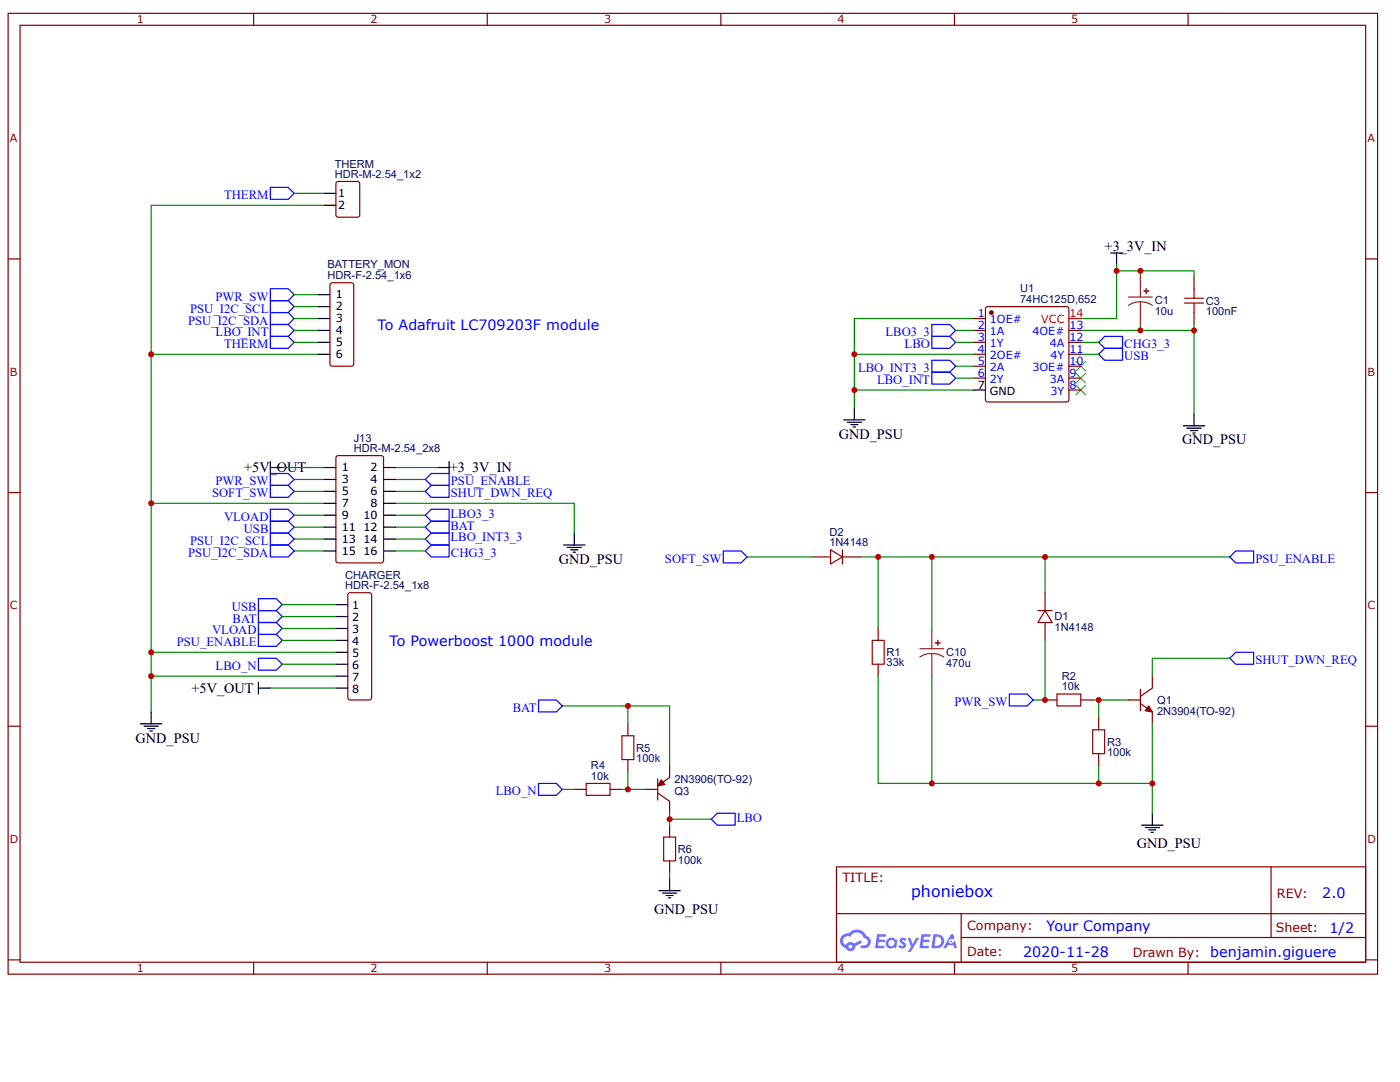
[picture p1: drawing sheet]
<svg xmlns="http://www.w3.org/2000/svg" width="279mm" height="216mm" viewBox="0 0 279 216" stroke-linecap="round" stroke-linejoin="round" font-family="sans-serif">
<g fill="none" stroke="#800" stroke-width=".24">
<path d="M1.6 2.7h273.3v191.7h-273.3zM4 5h268.5v187h-268.5zM50.6 2.7v2.3M97.2 2.7v2.3M143.9 2.7v2.3M190.5 2.7v2.3M237.1 2.7v2.3M1.6 51.7h2.4M272.5 51.7h2.4M1.6 98.3h2.4M272.5 98.3h2.4M1.6 144.9h2.4"/>
<path d="M272.5 144.9h2.4M166.9 173h105.6v19h-105.6zM253.7 173v14.1M1.6 191.5h2.4M50.6 192v2.4M97.2 192v2.4M143.9 192v2.4M167 182.3h105.5M190.5 192v2.4M191.8 187.1h80.7M191.8 182.3v9.5M237.1 192v2.4"/>
<path d="M272.5 191.5h2.4"/>
</g>
<g fill="#58f">
<path d="M179.7 187.3l.5-.2 .4 .1 .3 .2-.3 .4a.32 .32 0 0 0-.2-.3 .32 .32 0 0 0-.3 .2v.1a.8 .8 0 0 1 .6 .5 .8 .8 0 0 1-.2 .9h-.7l-.5-.3 .3-.4 .5 .3 .2-.1v-.2a.82 .82 0 0 1-.6-1.2z"/>
<path d="M181.2 187.1h.5l.4 1.3 .8-1.3h.5l-1.7 2.9h-.5l.6-1.1z"/>
<path d="M175 186.4l1.8 .1 .1 .2-.3 .2h-1.1l-.1 .6h1.1l.2 .2-.3 .3h-1l-.2 .7h1.1l.2 .1v.3l-1.9 .1z"/>
<path d="M183.9 186.4l1.8 .1v.2l-.2 .2h-1.1l-.1 .6h1l.2 .2-.2 .3h-1.1l-.1 .7h1l.2 .1v.3l-1.8 .1z"/>
<path d="M189.8 186.4h.5l.2 .9-.4 .2a.47 .47 0 0 0-.7 .2 .47 .47 0 0 0 .3 .6 .47 .47 0 0 0 .6-.4l.3-.2 .4 1.5h-.5l-.2-.6h-1.2l-.3 .6h-.6z"/>
<path d="M186.3 186.4l-.4 2.8h.9a1.42 1.42 0 0 0 1.6-1.4 1.42 1.42 0 0 0-1.7-1.4zM186.8 186.9a.93 .93 0 0 1 1.1 1 .93 .93 0 0 1-1.2 .8h-.2z"/>
<path d="M177 187.5a1.04 1.04 0 0 0 0 1.4 1.04 1.04 0 0 0 1.4 .1l.5 .2 .1-1.5-.3-.2a1 1 0 0 0-1.7 0zM177.2 188.2a.65 .65 0 0 1 1.3 0 .65 .65 0 0 1-1.3 0z"/>
<path d="M168.1 186.7a1.47 1.47 0 0 0 .7 2.5 .97 .97 0 0 0 1.1 .6 .97 .97 0 0 0 .8-1l1.3-.7-.3-.5-1.3 .7a.99 .99 0 0 0-1.6 .3 .94 .94 0 0 1-.4-1.3 .94 .94 0 0 1 1.3-.4 1.43 1.43 0 0 1 1.5-.8 1.43 1.43 0 0 1 1.2 1.1 .77 .77 0 0 1 .8 1 .77 .77 0 0 1-1.1 .4 .29 .29 0 0 0-.4 .3 .29 .29 0 0 0 .3 .3 1.34 1.34 0 0 0 1.7-.8 1.34 1.34 0 0 0-.9-1.7 2.12 2.12 0 0 0-3.5-.5l-.7 .1zM169.4 188.9a.37 .37 0 0 1 .7 0 .37 .37 0 0 1-.7 0z"/>
<circle cx="189.8" cy="187.8" r=".18"/>
</g>
<path d="M227.8 164.7h4.3M228.5 165.1h2.9M229.3 165.6h1.4M229.7 166.1h.5M230 162.3v2.4" fill="none" stroke="#000" stroke-width=".24"/>
<path d="M149.1 111.1h13.1M171.7 111.1h36.9v7.2M175.3 111.1v14.3M225.2 139.7h-5.9v3.5M245.4 131.3h-15.4v3.6M219.3 152.8v3.5h10.7v6" fill="none" stroke="#080" stroke-width=".24"/>
<path d="M144.3 109.9h3.6l1.2 1.2-1.2 1.2h-3.6zM246.6 109.9h3.6v2.4h-3.6l-1.2-1.2zM201.4 138.5h3.6l1.2 1.2-1.2 1.2h-3.6zM246.6 130.2h3.6v2.3h-3.6l-1.2-1.2z" fill="none" stroke="#00f" stroke-width=".24"/>
<g fill="none" stroke="#800" stroke-width=".24">
<path d="M162.2 111.1h3.5M165.7 109.7l2.4 1.4-2.4 1.5zM168.1 111.1h3.6M168.1 109.7v2.9M208.6 118.3v3.5M175.3 125.4v2.4M175.3 132.5v2.4M207.1 121.8h2.9M208.6 121.8l1.4 2.4h-2.9zM208.6 124.2v3.6M208.6 139.7h2.3M215.7 139.7h2.4"/>
<path d="M219.3 143.2v2.4M219.3 150.4v2.4"/>
</g>
<path d="M174.1 127.8h2.4v4.7h-2.4zM210.9 138.5h4.8v2.4h-4.8zM218.1 145.6h2.4v4.8h-2.4z" fill="none" stroke="#a00000" stroke-width=".24"/>
<path d="M183.6 129.4h4.7M186 130.4a3.8 3.8 0 0 0-2.4 .7M186 130.4a3.9 3.9 0 0 1 2.3 .7M186 125.4v4M186 130.4v4.5" fill="none" stroke="#8d2323" stroke-width=".24"/>
<path d="M186.7 128.3h.9z" fill="#8d2323"/>
<path d="M186.7 128.3h.9z" fill="none" stroke="#8d2323" stroke-width=".24"/>
<path d="M187.1 127.8l.1 .9z" fill="#8d2323"/>
<path d="M187.1 127.8l.1 .9z" fill="none" stroke="#8d2323" stroke-width=".24"/>
<path d="M225.2 139.7h2.4M227.6 137.5v4.3M230 134.9v2.4l-2.4 1.7M227.6 140.4l2.4 1.7v2.3" fill="none" stroke="#800" stroke-width=".24"/>
<path d="M229.3 140.9l.7 1.2-1.5-.3z" fill="#800"/>
<path d="M196.8 61.3l.3-.1h15.7l.4 .1 .1 .4v18l-.1 .4-.4 .1h-15.7l-.3-.1-.1-.4v-18zM69.6 118.4l.3-.1h3.8h.3l.2 .4v20.5l-.1 .3-.3 .2h-3.9l-.3-.1-.2-.3v-20.6zM229.3 140.9l.7 1.2-1.5-.3z" fill="none" stroke="#800" stroke-width=".24"/>
<g fill="none" stroke="#00f" stroke-width=".24">
<path d="M186 64.7h3.5l1.2 1.2-1.2 1.2h-3.5zM186 67.1h3.5l1.2 1.2-1.2 1.2h-3.5zM220.5 67.1h3.5v2.4h-3.5l-1.2-1.2zM220.5 69.5h3.5v2.4h-3.5l-1.2-1.2zM53.9 94.5h3.6l1.2 1.2-1.2 1.2h-3.6zM53.9 96.9h3.6l1.2 1.1-1.2 1.2h-3.6zM86.1 94.5h3.5v2.4h-3.5l-1.2-1.2zM86.1 96.9h3.5v2.3h-3.5l-1.2-1.2zM51.6 119.5h3.5l1.2 1.1-1.2 1.2h-3.5zM53.9 104h3.6l1.2 1.2-1.2 1.2h-3.6zM53.9 101.6h3.6l1.2 1.2-1.2 1.2h-3.6zM84.9 102.8l1.2-1.2h3.5v2.4h-3.5z"/>
<path d="M84.9 105.2l1.2-1.2h3.5v2.4h-3.5zM51.6 126.6h3.5l1.2 1.2-1.2 1.2h-3.5zM51.6 131.3h3.5l1.2 1.2-1.2 1.2h-3.5zM51.6 124.2h3.5l1.2 1.2-1.2 1.2h-3.5zM51.6 121.8h3.5l1.2 1.2-1.2 1.2h-3.5z"/>
</g>
<g fill="none" stroke="#080" stroke-width=".24">
<path d="M222.8 52.9v10.7h-7.1M190.7 65.9h3.6M190.7 68.3h3.6M194.3 77.8h-23.8v3.6M194.3 70.7h-23.8v7.1M194.3 63.6h-23.8v7.1M215.7 65.9h22.6v16.7M215.7 68.3h3.6M215.7 70.7h3.6M56.3 93.3h8.4M58.7 95.7h6M58.7 98h6"/>
<path d="M78.9 95.7h6M78.9 98h6M78.9 93.3h8.4M58.7 105.2h6M58.7 102.8h6M64.7 100.4h-34.5v29.8M78.9 100.4h35.7v6M78.9 105.2h6M78.9 102.8h6M208.6 111.1h36.8M30.2 134.9h36.8M53.9 137.3h13.1"/>
<path d="M56.3 127.8h10.7M56.3 132.5h10.7M56.3 125.4h10.7M56.3 123h10.7M56.3 120.6h10.7M67 130.2h-36.8v11.9"/>
</g>
<g fill="none" stroke="#000" stroke-width=".24">
<path d="M221.6 50.5h2.4M222.8 50.5v2.4M53.9 93.3h2.4M53.9 92.1v2.4M87.3 93.3h2.3M89.6 92.1v2.4M168.4 83.8h4.2M169.1 84.3h2.8M169.8 84.7h1.4M170.3 85.2h.4M170.5 81.4v2.4M236.2 85h4.2"/>
<path d="M236.9 85.4h2.8M237.6 85.9h1.4M238.1 86.4h.4M238.3 82.6v2.4M112.5 108.8h4.2M113.2 109.2h2.8M113.9 109.7h1.4M114.4 110.2h.4M114.6 106.4v2.4M51.6 137.3h2.3M51.6 136.1v2.4M67 120.6h2.4"/>
<path d="M67 123h2.4M67 125.4h2.4M67 127.8h2.4M67 130.2h2.4M67 132.5h2.4M67 134.9h2.4M67 137.3h2.4M28 144.4h4.3M28.7 144.9h2.9M29.4 145.4h1.5M29.9 145.9h.5M30.2 142.1v2.3"/>
</g>
<path d="M214.7 72.1l1.9 1.9M214.7 74.5l1.9 1.9M214.7 76.9l1.9 1.9M216.6 72.1l-1.9 1.9M216.6 74.5l-1.9 1.9M216.6 76.9l-1.9 1.9" fill="none" stroke="#3c3" stroke-width=".24"/>
<circle cx="197.9" cy="62.4" r=".36" fill="#800"/>
<g fill="none" stroke="#800" stroke-width=".24">
<path d="M67.2 36.3l.3-.1h3.8l.4 .2 .1 6.5-.2 .4h-4.1l-.4-.2-.1-6.4zM66 56.6l.3-.2h3.8l.3 .1 .2 .3v15.8l-.1 .3-.3 .2h-3.9l-.2-.1-.2-.3-.1-15.8zM238.3 55.2v2.4M194.3 63.6h2.4M194.3 65.9h2.4M194.3 68.3h2.4M194.3 70.7h2.4M194.3 73.1h2.4M194.3 75.5h2.4M213.3 65.9h2.4M213.3 68.3h2.4M213.3 70.7h2.4"/>
<path d="M213.3 73.1h2.4M213.3 75.5h2.4M213.3 77.8h2.4M238.3 62.4v2.3M67.2 91.1l.3-.2h8.6l.4 .3v20.6l-.2 .5h-8.8l-.4-.3-.1-20.6z"/>
<circle cx="197.9" cy="62.4" r=".36"/>
</g>
<g fill="none" stroke="#000" stroke-width=".24">
<path d="M64.7 38.6h2.3M63.5 58.8h2.3M64.7 41h2.3M63.5 61.2h2.3M63.5 63.6h2.3M63.5 65.9h2.3M63.5 68.3h2.3M63.5 70.7h2.3M194.3 77.8h2.4M64.7 93.3h2.3M64.7 95.7h2.3M64.7 98h2.3"/>
<path d="M76.5 93.3h2.4M76.5 95.7h2.4M76.5 98h2.4M64.7 100.4h2.3M64.7 102.8h2.3M64.7 105.2h2.3M64.7 107.6h2.3M64.7 109.9h2.3M76.5 100.4h2.4M76.5 102.8h2.4M76.5 105.2h2.4M76.5 107.6h2.4"/>
<path d="M76.5 109.9h2.4"/>
</g>
<path d="M213.3 63.6h2.4" fill="none" stroke="#f00" stroke-width=".24"/>
<path d="M53.9 37.4h3.6l1.2 1.2-1.2 1.2h-3.6zM53.9 57.6h3.6l1.2 1.2-1.2 1.2h-3.6zM53.9 60h3.6l1.2 1.2-1.2 1.2h-3.6zM53.9 62.4h3.6l1.2 1.2-1.2 1.1h-3.6zM53.9 64.7h3.6l1.2 1.2-1.2 1.2h-3.6zM53.9 67.1h3.6l1.2 1.2-1.2 1.2h-3.6zM186 74.3h3.5l1.2 1.2-1.2 1.1h-3.5zM186 71.9h3.5l1.2 1.2-1.2 1.2h-3.5zM53.9 106.4h3.6l1.2 1.2-1.2 1.2h-3.6zM53.9 108.8h3.6l1.2 1.1-1.2 1.2h-3.6zM86.1 106.4h3.5v2.4h-3.5l-1.2-1.2zM86.1 108.8h3.5v2.3h-3.5l-1.2-1.2z" fill="none" stroke="#00f" stroke-width=".24"/>
<g fill="none" stroke="#080" stroke-width=".24">
<path d="M58.7 38.6h6M58.7 58.8h4.8M64.7 41h-34.5v29.7M222.8 54h15.5v1.2M227.6 54v1.2M58.7 61.2h4.8M58.7 63.6h4.8M58.7 65.9h4.8M58.7 68.3h4.8M63.5 70.7h-33.3v29.7M190.7 75.5h3.6M190.7 73.1h3.6"/>
<path d="M227.6 64.7v1.2M238.3 64.7v1.2M58.7 107.6h6M58.7 109.9h6M78.9 107.6h6M78.9 109.9h6M186 111.1v14.3M175.3 134.9v21.4h44M186 134.9v21.4M208.6 127.8v11.9h-2.4M218.1 139.7h1.2M230 144.4v11.9"/>
</g>
<path d="M236.4 59.5h3.8M238.3 57.6v1.9M236.4 60.5h3.8M238.3 60.5v1.9" fill="none" stroke="#a00000" stroke-width=".24"/>
<path d="M225.2 59.3h4.8M227.6 55.2v4.1M227.6 60.2a3.8 3.8 0 0 0-2.4 .7M227.6 60.2a3.9 3.9 0 0 1 2.4 .7M227.6 60.2v4.5" fill="none" stroke="#8d2323" stroke-width=".24"/>
<path d="M228.3 58.1h1z" fill="#8d2323"/>
<path d="M228.3 58.1h1z" fill="none" stroke="#8d2323" stroke-width=".24"/>
<path d="M228.8 57.6v1z" fill="#8d2323"/>
<path d="M228.8 57.6v1z" fill="none" stroke="#8d2323" stroke-width=".24"/>
<path d="M107.5 139.7h3.5l1.2 1.2-1.2 1.2h-3.5zM107.5 156.3h3.5l1.2 1.2-1.2 1.2h-3.5z" fill="none" stroke="#00f" stroke-width=".24"/>
<path d="M117 156.3h4.7v2.4h-4.7zM124.1 146.8h2.4v4.8h-2.4z" fill="none" stroke="#a00000" stroke-width=".24"/>
<path d="M114.6 157.5h2.4M121.7 157.5h2.4M125.3 144.4v2.4M125.3 151.6v2.3" fill="none" stroke="#800" stroke-width=".24"/>
<path d="M131.5 177.7h4.3M132.2 178.2h2.9M132.9 178.7h1.4M133.4 179.2h.5M133.6 175.4v2.3" fill="none" stroke="#000" stroke-width=".24"/>
<path d="M112.2 140.9h21.4v11.9M112.2 157.5h2.4M124.1 157.5h4.8" fill="none" stroke="#080" stroke-width=".24"/>
<path d="M132 155.6l.7 1-1.4 .2z" fill="#800"/>
<path d="M128.9 157.5h2.4M131.3 155.4v4.3M131.3 158.2l2.3 1.7v2.4M132 155.6l.7 1-1.4 .2zM133.6 152.8v2.3l-2.3 1.7M133.6 164.7v2.3M133.6 171.8v2.4" fill="none" stroke="#800" stroke-width=".24"/>
<path d="M125.3 140.9v3.5M125.3 153.9v3.6M133.6 162.3v2.4M133.6 174.2v1.2M133.6 163.5h8.4" fill="none" stroke="#080" stroke-width=".24"/>
<path d="M132.4 167h2.4v4.8h-2.4z" fill="none" stroke="#a00000" stroke-width=".24"/>
<path d="M142 163.5l1.1-1.2h3.6v2.4h-3.6z" fill="none" stroke="#00f" stroke-width=".24"/>
<g fill="#c00">
<circle cx="170.5" cy="70.7" r=".59"/>
<circle cx="30.2" cy="134.9" r=".59"/>
<circle cx="30.2" cy="130.2" r=".59"/>
<circle cx="30.2" cy="100.4" r=".59"/>
<circle cx="170.5" cy="77.8" r=".59"/>
<circle cx="30.2" cy="70.7" r=".59"/>
<circle cx="208.6" cy="111.1" r=".59"/>
<circle cx="175.3" cy="111.1" r=".59"/>
<circle cx="186" cy="111.1" r=".59"/>
<circle cx="219.3" cy="156.3" r=".59"/>
<circle cx="230" cy="156.3" r=".59"/>
<circle cx="186" cy="156.3" r=".59"/>
<circle cx="219.3" cy="139.7" r=".59"/>
<circle cx="208.6" cy="139.7" r=".59"/>
<circle cx="227.6" cy="65.9" r=".59"/>
<circle cx="238.3" cy="65.9" r=".59"/>
<circle cx="222.8" cy="54" r=".59"/>
<circle cx="227.6" cy="54" r=".59"/>
<circle cx="125.3" cy="157.5" r=".59"/>
<circle cx="125.3" cy="140.9" r=".59"/>
<circle cx="133.6" cy="163.5" r=".59"/>
</g>
<text font-size="3.2" fill="#00f" x="181.8" y="179.1">phoniebox</text>
<g font-size="2.9">
<text x="220.5" y="50">+3_3V_IN</text>
<text x="167.4" y="87.6">GND_PSU</text>
<text x="235.9" y="88.5">GND_PSU</text>
<text x="48.7" y="94.2">+5V_OUT</text>
<text x="89.7" y="94.2">+3_3V_IN</text>
<text x="111.5" y="112.6">GND_PSU</text>
<text x="38.2" y="138.2">+5V_OUT</text>
<text x="27.1" y="148.2">GND_PSU</text>
<text x="226.9" y="169.3">GND_PSU</text>
<text x="130.5" y="182.4">GND_PSU</text>
</g>
<g font-size="2.9" fill="#00f">
<text x="75.4" y="65.9">To Adafruit LC709203F module</text>
<text x="77.7" y="129">To Powerboost 1000 module</text>
<text x="263.9" y="179.2">2.0</text>
<text x="208.9" y="185.7">Your Company</text>
<text x="204.2" y="190.9">2020-11-28</text>
<text x="241.5" y="190.9">benjamin.giguere</text>
<text x="265.3" y="186.2">1/2</text>
</g>
<g font-size="2.5" fill="#00f">
<text x="44.7" y="39.8">THERM</text>
<text x="43" y="60">PWR_SW</text>
<text x="37.5" y="64.8">PSU_I2C_SDA</text>
<text x="37.9" y="62.4">PSU_I2C_SCL</text>
<text x="43" y="67.1">LBO_INT</text>
<text x="44.7" y="69.5">THERM</text>
<text x="176.7" y="67.1">LBO3_3</text>
<text x="180.5" y="69.5">LBO</text>
<text x="224.4" y="69.5">CHG3_3</text>
<text x="224.4" y="71.9">USB</text>
<text x="171.2" y="74.3">LBO_INT3_3</text>
<text x="175" y="76.6">LBO_INT</text>
<text x="42.3" y="99.2">SOFT_SW</text>
<text x="43" y="96.9">PWR_SW</text>
<text x="90" y="96.9">PSU_ENABLE</text>
<text x="90" y="99.2">SHUT_DWN_REQ</text>
<text x="44.7" y="104">VLOAD</text>
<text x="48.7" y="106.4">USB</text>
<text x="89.9" y="103.3">LBO3_3</text>
<text x="89.9" y="105.7">BAT</text>
<text x="37.5" y="111.1">PSU_I2C_SDA</text>
<text x="37.9" y="108.8">PSU_I2C_SCL</text>
<text x="89.9" y="108">LBO_INT3_3</text>
<text x="90" y="111.1">CHG3_3</text>
<text x="132.7" y="112.3">SOFT_SW</text>
<text x="250.5" y="112.3">PSU_ENABLE</text>
<text x="46.3" y="121.8">USB</text>
<text x="46.4" y="124.2">BAT</text>
<text x="35.3" y="129">PSU_ENABLE</text>
<text x="42.3" y="126.6">VLOAD</text>
<text x="43" y="133.7">LBO_N</text>
<text x="250.5" y="132.5">SHUT_DWN_REQ</text>
<text x="102.3" y="142.1">BAT</text>
<text x="190.5" y="140.9">PWR_SW</text>
<text x="98.9" y="158.7">LBO_N</text>
<text x="147" y="164">LBO</text>
</g>
<g font-size="2.5" fill="#800">
<text x="168.1" y="176.1">TITLE:</text>
<text x="254.9" y="179.2">REV:</text>
<text x="193" y="185.6">Company:</text>
<text x="193" y="190.8">Date:</text>
<text x="226.1" y="190.9">Drawn By:</text>
<text x="254.6" y="186.1">Sheet:</text>
</g>
<g font-size="2.2" fill="#800">
<text x="27.3" y="4.7">1</text>
<text x="73.9" y="4.7">2</text>
<text x="120.6" y="4.7">3</text>
<text x="167.2" y="4.7">4</text>
<text x="213.8" y="4.7">5</text>
<text x="2" y="28.4">A</text>
<text x="272.9" y="28.4">A</text>
<text x="2" y="75">B</text>
<text x="272.9" y="75">B</text>
<text x="2" y="121.6">C</text>
<text x="272.9" y="121.6">C</text>
<text x="2" y="168.2">D</text>
<text x="272.9" y="168.2">D</text>
<text x="27.3" y="194">1</text>
<text x="73.9" y="194">2</text>
<text x="120.6" y="194">3</text>
<text x="167.2" y="194">4</text>
<text x="213.8" y="194">5</text>
</g>
<g font-size="2.2" fill="#000080">
<text x="66.8" y="35.5">HDR-M-2.54_1x2</text>
<text x="66.8" y="33.5">THERM</text>
<text x="65.4" y="53.5">BATTERY_MON</text>
<text x="65.4" y="55.7">HDR-F-2.54_1x6</text>
<text x="203.6" y="58.3">U1</text>
<text x="203.6" y="60.5">74HC125D,652</text>
<text x="230.4" y="62.8">10u</text>
<text x="230.4" y="60.7">C1</text>
<text x="240.7" y="62.9">100nF</text>
<text x="240.7" y="60.8">C3</text>
<text x="70.6" y="88.2">J13</text>
<text x="70.6" y="90.2">HDR-M-2.54_2x8</text>
<text x="165.5" y="106.9">D2</text>
<text x="165.5" y="109">1N4148</text>
<text x="68.9" y="117.6">HDR-F-2.54_1x8</text>
<text x="68.9" y="115.4">CHARGER</text>
<text x="210.5" y="125.9">1N4148</text>
<text x="210.5" y="123.7">D1</text>
<text x="176.9" y="131">R1</text>
<text x="188.8" y="130.9">C10</text>
<text x="176.9" y="132.9">33k</text>
<text x="188.8" y="133.1">470u</text>
<text x="211.9" y="137.8">10k</text>
<text x="211.9" y="135.6">R2</text>
<text x="230.9" y="142.6">2N3904(TO-92)</text>
<text x="230.9" y="140.4">Q1</text>
<text x="127" y="150">R5</text>
<text x="220.9" y="148.8">R3</text>
<text x="117.9" y="155.6">10k</text>
<text x="117.9" y="153.4">R4</text>
<text x="127" y="152.1">100k</text>
<text x="220.9" y="150.9">100k</text>
<text x="134.6" y="156.2">2N3906(TO-92)</text>
<text x="134.6" y="158.5">Q3</text>
<text x="135.3" y="172.3">100k</text>
<text x="135.3" y="170.2">R6</text>
</g>
<g font-size="2.2">
<text x="67.5" y="39.3">1</text>
<text x="67.5" y="41.7">2</text>
<text x="67" y="59.5">1</text>
<text x="67" y="61.9">2</text>
<text x="67" y="64.3">3</text>
<text x="67" y="66.7">4</text>
<text x="67" y="69">5</text>
<text x="67" y="71.4">6</text>
<text x="195.1" y="77.6">7</text>
<text x="197.5" y="78.8">GND</text>
<text x="68.2" y="94">1</text>
<text x="73.9" y="94">2</text>
<text x="68.2" y="96.4">3</text>
<text x="68.2" y="98.8">5</text>
<text x="68.2" y="101.1">7</text>
<text x="73.9" y="96.4">4</text>
<text x="73.9" y="98.8">6</text>
<text x="73.9" y="101.1">8</text>
<text x="68.2" y="103.5">9</text>
<text x="68.2" y="105.9">11</text>
<text x="72.5" y="103.5">10</text>
<text x="72.5" y="105.9">12</text>
<text x="68.2" y="108.3">13</text>
<text x="68.2" y="110.7">15</text>
<text x="72.5" y="108.3">14</text>
<text x="72.5" y="110.7">16</text>
<text x="70.3" y="121.6">1</text>
<text x="70.3" y="124">2</text>
<text x="70.3" y="126.4">3</text>
<text x="70.3" y="128.7">4</text>
<text x="70.3" y="131.1">5</text>
<text x="70.3" y="133.5">6</text>
<text x="70.3" y="135.9">7</text>
<text x="70.3" y="138.2">8</text>
</g>
<g font-size="2.2" fill="#00f">
<text x="195.1" y="63.3">1</text>
<text x="195.1" y="65.7">2</text>
<text x="197.5" y="64.5">1OE#</text>
<text x="213.4" y="65.7">13</text>
<text x="195.1" y="68.1">3</text>
<text x="195.1" y="70.5">4</text>
<text x="197.5" y="66.9">1A</text>
<text x="197.5" y="69.3">1Y</text>
<text x="197.5" y="71.6">2OE#</text>
<text x="206.1" y="66.9">4OE#</text>
<text x="209.5" y="69.3">4A</text>
<text x="209.7" y="71.6">4Y</text>
<text x="213.4" y="70.5">11</text>
<text x="213.4" y="68.1">12</text>
<text x="195.1" y="72.8">5</text>
<text x="195.1" y="75.2">6</text>
<text x="197.5" y="74">2A</text>
<text x="197.5" y="76.4">2Y</text>
<text x="206.1" y="74">3OE#</text>
<text x="209.5" y="76.4">3A</text>
<text x="213.4" y="77.6">8</text>
<text x="213.4" y="75.2">9</text>
<text x="213.4" y="72.8">10</text>
<text x="209.7" y="78.8">3Y</text>
</g>
<g font-size="2.2" fill="#f00">
<text x="207.8" y="64.5">VCC</text>
<text x="213.4" y="63.3">14</text>
</g>
</svg>
